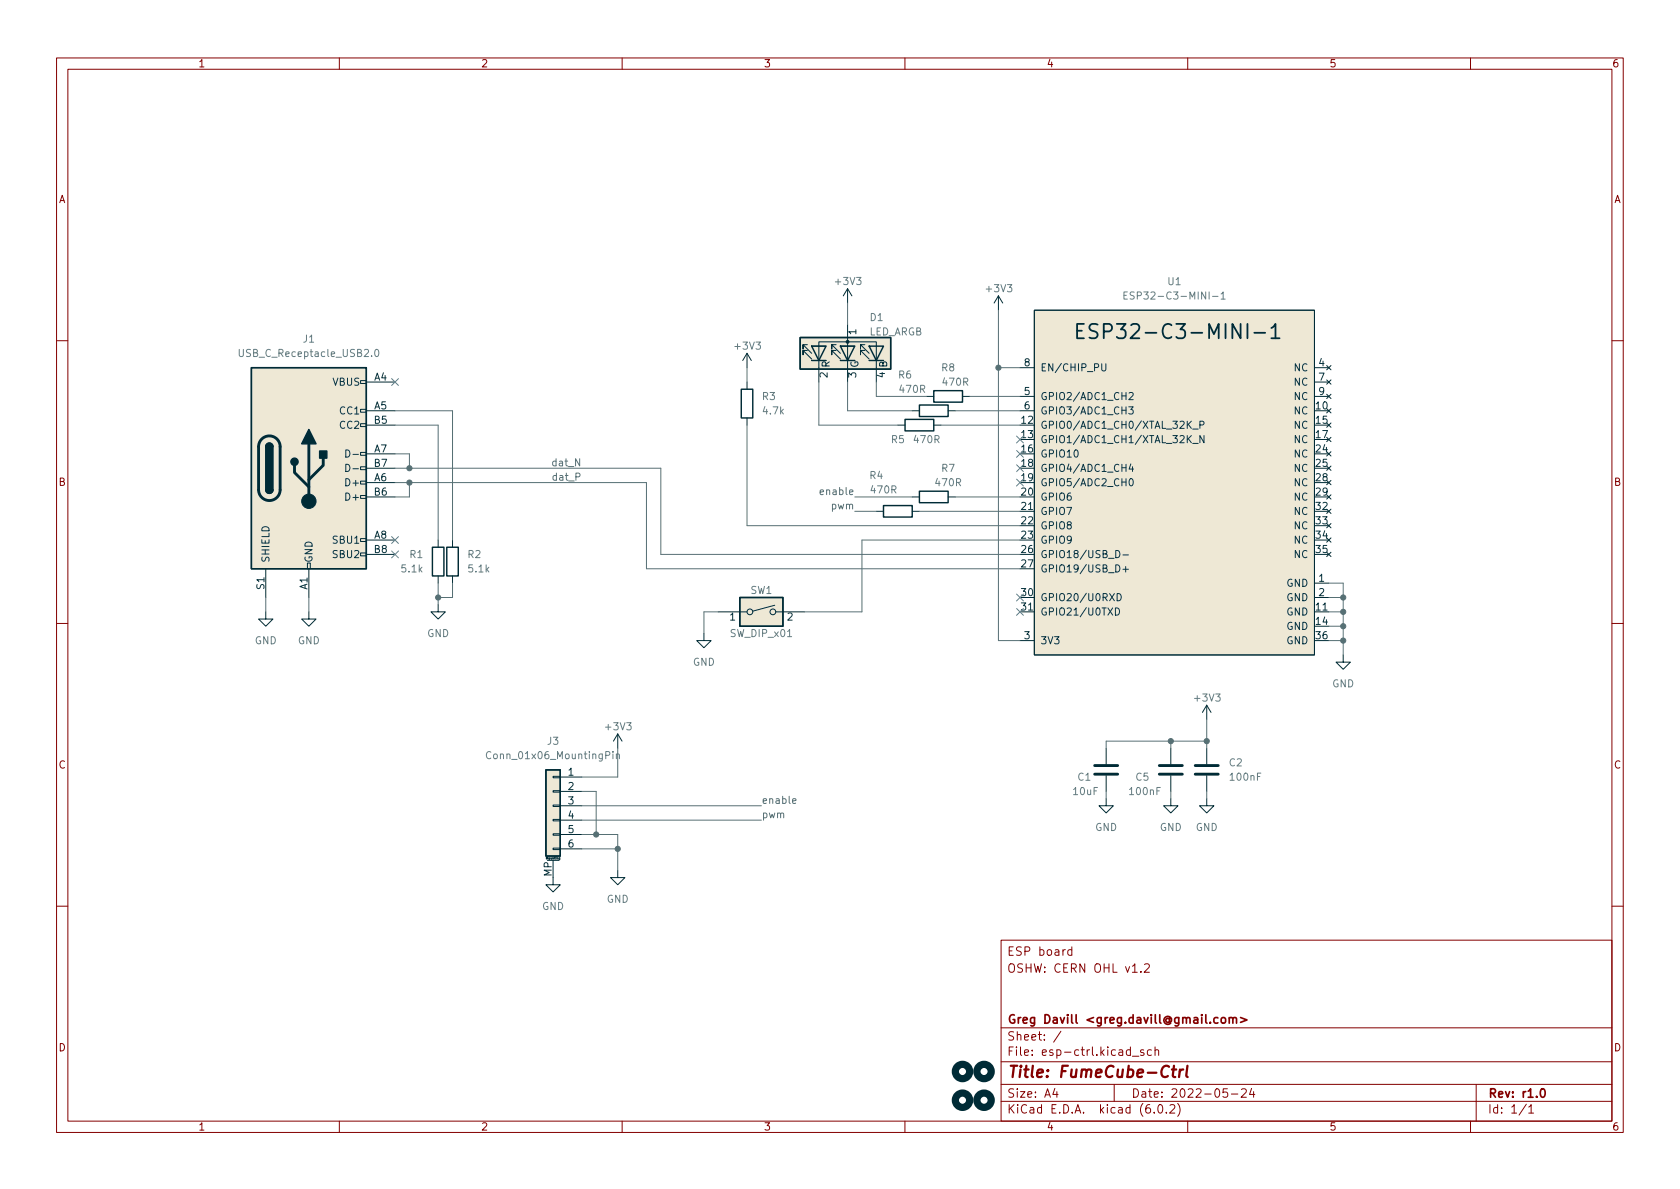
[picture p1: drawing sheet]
<svg xmlns="http://www.w3.org/2000/svg" width="297mm" height="210mm" viewBox="0 0 297 210" stroke-linecap="round" stroke-linejoin="round" font-family="sans-serif">
<g fill="none" stroke="#840000" stroke-width=".18">
<path d="M10 10.2h277v190.1h-277zM12 12.2h273v186.1h-273zM60 10.2v2M110 10.2v2M160 10.2v2M210 10.2v2M260 10.2v2M10 60.2h2M285 60.2h2M10 110.2h2M285 110.2h2M10 160.2h2"/>
<path d="M177 166.3h108v32h-108zM189.5 168l-.4-.1-.3 .3v.4l.1 .3h.6M189.5 167.4v1.5M201.7 171.8v.1M202.4 170.6l.5-.2 .2 .2 .1 .3-.9 1h.9M285 160.2h2M60 198.3v2M110 198.3v2M160 198.3v2M177 194.8h108M177 191.8h108M177 187.8h108"/>
<path d="M177 181.8h108M186.5 192.5l-.4 1h1M186.9 193v1M187.6 182.4l-1.3 1.9M197 191.8v3M199.9 185.7l-.5-.1-.3 .3v.4l.2 .3h.6M199.9 185.1v1.5M200.2 186.8h1.2M202.2 185.7l-.3-.1-.3 .2 .1 .3 .5 .1v.4h-.6M203.6 185.7l-.5-.1-.2 .3v.4l.1 .3h.6M204.1 196.7v.1M204.2 185.8l.2-.2 .4 .1 .1 .9"/>
<path d="M204.2 185.1v1.5M204.9 195.4l.2-.1a.81 .81 0 0 1 .6 .7 .81 .81 0 0 1-.3 .8h-.2a.81 .81 0 0 1-.6-.6 .81 .81 0 0 1 .3-.8zM206.2 196.7v.1M206.9 195.5l.5-.2 .2 .2 .1 .3-.9 1h.9M208.2 195.1a1.72 1.72 0 0 1 0 2.3M210 198.3v2M217 192.5h-.7l-.1 .7 .2-.1 .5 .1 .2 .2-.1 .5-.2 .1-.6-.1M217.7 193.5h1.2M219.5 192.7l.6-.2 .2 .2 .1 .3-1 1h1M221.3 192.5l-.4 1h1M221.6 193v1M260 198.3v2"/>
<path d="M261 191.8v6.5M269.9 195.3l-1.3 1.9M270.3 195.8l.4-.5v1.5M270.3 196.8h.9"/>
</g>
<path d="M217.3 179.9v1M219.3 179.9l1.2 .5-1.2 .4M216 180.1l.2-.2 .4 .2 .1 .5-.1 .3h-.4l-.2-.1zM217.3 180.1l.3-.2 .3 .1 .1 .9M218 180.1l.2-.2 .4 .1v.9M272.6 192.6l.1-.1a.81 .81 0 0 1 .6 .7 .81 .81 0 0 1-.3 .8h-.2a.82 .82 0 0 1-.5-.6 .82 .82 0 0 1 .3-.8z" fill="none" stroke="#840000" stroke-width=".3"/>
<path d="M207.2 189.1h.8M207.6 188.5l-.2 1.7v.2l.4 .1M208.6 189.1l-.1 1.4M209.2 189.1l-.4 .1-.2 .3M210 188.5l-.3 1.7 .3 .3" fill="none" stroke="#840000" stroke-width=".4"/>
<g fill="none" stroke="#002b36" stroke-width="1.3">
<circle cx="170.2" cy="189.5" r="1.27"/>
<circle cx="170.2" cy="194.6" r="1.27"/>
<circle cx="174" cy="189.5" r="1.27"/>
<circle cx="174" cy="194.6" r="1.27"/>
</g>
<g fill="#eee8d5" stroke="#eee8d5" stroke-width=".18">
<path d="M130.8 105.7h7.6v5h-7.6z"/>
<path d="M141.5 59.7h16v5.6h-16z"/>
<path d="M96.5 136.1h2.6v15.3h-2.6z"/>
<path d="M182.9 54.9h49.5v60.9h-49.5z"/>
<path d="M44.4 65h20.4v35.6h-20.4z"/>
</g>
<g fill="none" stroke="#002b36" stroke-width=".25">
<path d="M141.5 59.7h16v5.6h-16zM44.4 65h20.4v35.6h-20.4zM47 79a.64 .64 0 0 1 .6-.6 .64 .64 0 0 1 .7 .6M131.1 68.8h2v5.1h-2zM143.5 61.2h2.5l-1.2 2.5zM143.5 63.7h2.5M148.6 61.2h2.5l-1.2 2.5zM148.6 63.7h2.5M153.7 61.2h2.5l-1.3 2.5zM153.7 63.7h2.5M160 74.2h5.1v2h-5.1zM162.6 71.6h5v2.1h-5z"/>
<path d="M165.1 69.1h5.1v2h-5.1zM47 86.6a.64 .64 0 0 0 .6 .6 .64 .64 0 0 0 .7-.6M76.5 96.8h2v5h-2zM79 96.8h2v5h-2zM156.2 89.4h5.1v2h-5.1zM162.6 86.9h5v2h-5zM130.8 105.7h7.6v5h-7.6zM96.5 136.1h2.6v15.3h-2.6z"/>
</g>
<g fill="none" stroke="#002b36" stroke-width=".18">
<path d="M149.9 51l-.8 1.3M149.9 51v2.6M149.9 57.4v6.3M149.9 51l.7 1.3M176.5 52.3l-.7 1.3M176.5 52.3v2.6M176.5 52.3l.8 1.3M182.9 54.9h49.5v60.9h-49.5zM63.8 74.9h1v.5h-1zM63.8 72.4h1v.5h-1zM63.8 67.3h1v.5h-1zM64.8 72.6h5"/>
<path d="M64.8 67.6h5M64.8 75.2h5M132.1 62.5v2.5M132.1 67.6v1.2M132.1 73.9v1.3M132.1 62.5l-.8 1.2M132.1 62.5l.7 1.2M142.7 62h-.7v.7v-.7l1.5 1.5M142.7 61h-.7v.7v-.7l1.5 1.5M143.5 61.2h2.5zM143.5 61.2h.1M143.5 63.7h2.5"/>
<path d="M144.8 67.6v-7.2h10.1v7.2M147.8 62h-.7v.7v-.7l1.5 1.5M147.8 61h-.7v.7v-.7l1.5 1.5M148.6 61.2h2.5zM148.6 61.2h.1M148.6 63.7h2.5M149.9 65v2.6M152.9 62h-.8v.7v-.7l1.6 1.5M152.9 61h-.8v.7v-.7l1.6 1.5M158.7 75.2h1.3M161.3 72.6h1.3M163.8 70.1h1.3"/>
<path d="M165.1 75.2h1.3M167.6 72.6h1.3M170.2 70.1h1.2M180.3 65h2.6M180.3 70.1h2.6M180.3 72.6h2.6M232.4 65h2.5M232.4 70.1h2.5M232.4 67.6h2.5M234.6 72.3l.7 .7M234.6 74.8l.7 .8M234.6 77.3l.7 .8"/>
<path d="M234.6 79.9l.7 .7M234.6 64.6l.7 .8M234.6 67.2l.7 .7M234.6 69.7l.7 .8M235.3 72.3l-.7 .7M235.3 74.8l-.7 .8M235.3 77.3l-.7 .8M235.3 79.9l-.7 .7M235.3 64.6l-.7 .8M235.3 67.2l-.7 .7M235.3 69.7l-.7 .8M54.4 99.6h.5v1h-.5z"/>
<path d="M63.8 97.8h1v.5h-1zM63.8 95.2h1v.6h-1zM63.8 87.6h1v.5h-1zM63.8 85.1h1v.5h-1zM63.8 82.5h1v.6h-1zM63.8 80h1v.5h-1zM64.8 87.9h5M64.8 85.3h5M64.8 80.3h5M64.8 95.5h5M64.8 82.8h5M64.8 98h5"/>
<path d="M77.5 95.5v1.3M80 95.5v1.3M154.9 90.4h1.3M161.3 87.9h1.3M161.3 90.4h1.3M167.6 87.9h1.3M180.3 90.4h2.6M234.6 82.4l.7 .8M234.6 85l.7 .7M234.6 87.5l.7 .8M234.6 90l.7 .8M234.6 92.6l.7 .7"/>
<path d="M234.6 95.1l.7 .8M234.6 97.7l.7 .7M235.3 82.4l-.7 .8M235.3 85l-.7 .7M235.3 87.5l-.7 .8M235.3 90l-.7 .8M235.3 92.6l-.7 .7M235.3 95.1l-.7 .8M235.3 97.7l-.7 .7M47 108.2v1.3h1.3l-1.3 1.2-1.3-1.2h1.3M47 100.6v5.1M54.6 108.2v1.3h1.3l-1.3 1.2-1.3-1.2h1.3"/>
<path d="M54.6 100.6v5.1M77.5 106.9v1.3h1.2l-1.2 1.3-1.3-1.3h1.3M77.5 101.8v1.3M80 101.8v1.3M124.5 112v1.3h1.2l-1.2 1.2-1.3-1.2h1.3M127 108.2h5.1M137 107l-3.9 1.1M137.2 108.2h5M180.3 108.2h2.6M180.3 113.3h2.6M232.4 108.2h2.5M232.4 103.1h2.5"/>
<path d="M232.4 105.7h2.5M237.5 115.8v1.3h1.3l-1.3 1.3-1.3-1.3h1.3M97.8 139.8h1.3v.3h-1.3zM97.8 137.3h1.3v.2h-1.3zM99.1 137.4h3.8M99.1 139.9h3.8M109.2 129.8l-.7 1.3M109.2 129.8v2.5M109.2 129.8l.8 1.3M195.6 132.3v2.8M195.6 137.2v2.7M207 132.3v2.8"/>
<path d="M207 137.2v2.7M213.4 124.7v2.5M213.4 132.3v2.8M213.4 137.2v2.7M213.4 124.7l-.8 1.3M213.4 124.7l.7 1.3M96.8 152.1h2M97.8 150h1.3v.2h-1.3zM97.8 147.4h1.3v.3h-1.3zM97.8 144.9h1.3v.3h-1.3zM97.8 142.4h1.3v.2h-1.3zM97.8 152.1v4.4h1.3l-1.3 1.2-1.3-1.2h1.3"/>
<path d="M99 151.7v.3h-.2M99 151.7l-.2 .1v.1h.2M99.1 142.5h3.8M99.1 145h3.8M99.1 147.6h3.8M99.1 150.1h3.8M109.2 153.9v1.3h1.3l-1.3 1.3-1.3-1.3h1.3M195.6 141.2v1.3h1.2l-1.2 1.3-1.3-1.3h1.3M207 141.2v1.3h1.3l-1.3 1.3-1.3-1.3h1.3M213.4 141.2v1.3h1.2l-1.2 1.3-1.3-1.3h1.3"/>
<circle cx="132.6" cy="108.2" r=".51"/>
<circle cx="136.7" cy="108.2" r=".51"/>
</g>
<g fill="#002b36" stroke="#002b36" stroke-width=".18">
<circle cx="149.9" cy="60.4" r=".25"/>
<circle cx="54.6" cy="88.6" r="1.27"/>
</g>
<g fill="none" stroke="#657b83" stroke-width=".18">
<path d="M198.7 52.2h.4M199.3 51.6h-.6v1.3h.6M200.5 51.7l-.4-.1-.2 .1v.4l.5 .2 .1 .4-.2 .2-.5-.1M214.4 52.4h1M215.9 52l.4-.4v1.3M215.9 52.9h.7M42.3 61.8v1l.2 .3h.3l.2-.3v-1M66.4 61.9l.2-.1a.68 .68 0 0 1 .4 .6 .68 .68 0 0 1-.4 .7l-.2-.2-.1-.3zM86.8 133a.6 .6 0 0 0-.9 .4 .6 .6 0 0 0 .6 .8l.3-.1M108.4 132.9v.1M108.4 133.3v.9M109 133.4l.2-.1 .3 .1v.8"/>
<path d="M109 133.3v.9"/>
</g>
<path d="M46.3 77.6a1.91 1.91 0 0 1 2.1-.4 1.91 1.91 0 0 1 1.1 1.8v7.6a1.91 1.91 0 0 1-1.9 1.9 1.91 1.91 0 0 1-1.9-1.9v-7.8l.2-.6zM54.6 78.5v10.1M52.1 82.3v1.3l2.5 2.5M57.1 81v1.3l-2.5 2.5M193.5 136.9h4.1M193.5 135.4h4.1M205 136.9h4M205 135.4h4M211.3 136.9h4.1M211.3 135.4h4.1" fill="none" stroke="#002b36" stroke-width=".51"/>
<path d="M190.4 58.5h.9M191.6 57.3h-1.2v2.5h1.2M194.1 57.4l-1-.1a.62 .62 0 0 0-.5 .6 .62 .62 0 0 0 .5 .6 .93 .93 0 0 1 1 .6 .65 .65 0 0 1-.5 .7l-1-.1M221.8 58.8h1.9M224.8 58l.7-.7v2.5M224.8 59.8h1.4" fill="none" stroke="#002b36" stroke-width=".32"/>
<g fill="none" stroke="#073642" stroke-width=".18">
<path d="M61.1 79.6a.64 .64 0 0 1 .8 .6 .64 .64 0 0 1-.8 .6zM194.8 64.3v1.1l.2 .2 .4-.1 .1-.1v-1.1M199.6 71.9h.8l-.5 .5 .4 .1v.6l-.2 .1-.5-.1M199.6 69.5l.5-.1 .3 .4-.8 .9h.8M210.9 75.9h1M210.9 78.4h1M212.2 75.1h.6l.1-.2-.1-.3-.6-.1v1.3M212.9 77v1.3l-.7-1.3v1.3M61.1 82.1a.64 .64 0 0 1 .8 .6 .64 .64 0 0 1-.8 .7zM62.4 80.3h1M62.4 82.9h1M197.3 97.3a.64 .64 0 0 1 .7 .7 .64 .64 0 0 1-.7 .6z"/>
<path d="M198.5 98.1h1M199.8 84.8l.1-.2a.68 .68 0 0 1 .5 .7 .68 .68 0 0 1-.5 .6l-.1-.1-.2-.4zM199.9 82l-.3 .9h.8M200.2 82.5v.9M197.2 107.5a.64 .64 0 0 1 .7 .6 .64 .64 0 0 1-.7 .7zM197.5 105a.64 .64 0 0 1 .8 .6 .64 .64 0 0 1-.8 .6zM198.5 100.7h1M199 100.2v1"/>
</g>
<g fill="#002b36" stroke="#002b36" stroke-width=".25">
<path d="M47 86.6h1.3a.64 .64 0 0 1-.7 .6 .64 .64 0 0 1-.6-.6z"/>
<path d="M47 79h1.3v7.6h-1.3z"/>
<path d="M47.2 78.5a.64 .64 0 0 1 .7-.1 .64 .64 0 0 1 .4 .6h-1.3z"/>
<path d="M54.6 75.9l1.3 2.6h-2.6z"/>
<path d="M56.5 79.8h1.3v1.2h-1.3z"/>
<circle cx="52.1" cy="81.7" r=".63"/>
</g>
<g fill="none" stroke="#586e75" stroke-width=".18">
<path d="M149.9 53.6v3.8M176.5 54.9v58.4h3.8M69.8 72.6h10.2v22.9M69.8 75.2h7.7v20.3M132.1 65v2.6M132.1 75.2v17.8h48.2M144.8 67.6v7.6h13.9M149.9 67.6v5h11.4M154.9 67.6v2.5h8.9M166.4 75.2h13.9M168.9 72.6h11.4M171.4 70.1h8.9"/>
<path d="M176.5 65h3.8M69.8 85.3h44.5v15.3h66M69.8 82.8h47v15.2h63.5M69.8 80.3h2.6v2.5M72.4 85.3v2.6h-2.6M151.1 87.9h10.2M151.1 90.4h3.8M162.6 90.4h17.7M168.9 87.9h11.4M180.3 95.5h-27.9v12.7h-10.2M47 105.7v2.5M54.6 105.7v2.5"/>
<path d="M77.5 103.1v3.8M80 103.1v2.6h-2.5M127 108.2h-2.5v3.8M234.9 108.2h2.6M234.9 113.3h2.6M234.9 103.1h2.6v12.7M234.9 105.7h2.6M234.9 110.7h2.6M102.9 139.9h2.5v7.7M109.2 132.3v5.1h-6.3M195.6 139.9v1.3M207 131.1v1.2"/>
<path d="M207 139.9v1.3M213.4 127.2v5.1M213.4 139.9v1.3M213.4 131.1h-17.8v1.2M102.9 147.6h6.3v6.3M102.9 145h31.7M102.9 142.5h31.7M102.9 150.1h6.3M140.1 141.7l.6-.2v-.2l-.4-.1-.2 .2 .1 .6h.5"/>
</g>
<g fill="none" stroke="#268bd2" stroke-width=".18">
<path d="M69.2 66.9l1.3 1.3M70.5 66.9l-1.3 1.3M179.7 79.6l1.2 1.3M179.7 77.1l1.2 1.2M180.9 79.6l-1.2 1.3M180.9 77.1l-1.2 1.2M69.2 94.9l1.3 1.2M69.2 97.4l1.3 1.2M70.5 94.9l-1.3 1.2M70.5 97.4l-1.3 1.2M179.7 84.7l1.2 1.2M179.7 82.2l1.2 1.2"/>
<path d="M180.9 84.7l-1.2 1.2M180.9 82.2l-1.2 1.2M179.7 107.6l1.2 1.2M179.7 105l1.2 1.3M180.9 107.6l-1.2 1.2M180.9 105l-1.2 1.3"/>
</g>
<g fill="#586e75" stroke="#586e75" stroke-width=".18">
<circle cx="176.5" cy="65" r=".46"/>
<circle cx="105.4" cy="147.6" r=".46"/>
<circle cx="109.2" cy="150.1" r=".46"/>
<circle cx="237.5" cy="108.2" r=".46"/>
<circle cx="237.5" cy="113.3" r=".46"/>
<circle cx="237.5" cy="110.7" r=".46"/>
<circle cx="207" cy="131.1" r=".46"/>
<circle cx="237.5" cy="105.7" r=".46"/>
<circle cx="213.4" cy="131.1" r=".46"/>
<circle cx="72.4" cy="85.3" r=".46"/>
<circle cx="72.4" cy="82.8" r=".46"/>
<circle cx="77.5" cy="105.7" r=".46"/>
</g>
<text font-size="3.5" fill="#002b36" x="194" y="59.9">ESP32-C3-MINI-1</text>
<text font-size="2.8" fill="#840000" x="178" y="190.6">Title: FumeCube-Ctrl</text>
<g font-size="2.1" fill="#840000">
<text x="178" y="172">OSHW: CERN OHL v1.2</text>
<text x="178" y="169">ESP board</text>
<text x="178" y="184">Sheet: /</text>
<text x="178" y="181">Greg Davill &lt;greg.davill@gmail.com&gt;</text>
<text x="178" y="186.7">File: esp-ctrl.kicad_sch</text>
<text x="178" y="196.9">KiCad E.D.A. kicad (6.0.2)</text>
<text x="178" y="194.1">Size: A4</text>
<text x="200" y="194.1">Date: 2022-05-24</text>
<text x="263" y="194.1">Rev: r1.0</text>
<text x="263" y="196.9">Id: 1/1</text>
</g>
<g font-size="1.8" fill="#840000">
<text x="35" y="11.9">1</text>
<text x="85" y="11.9">2</text>
<text x="135" y="11.9">3</text>
<text x="185" y="11.9">4</text>
<text x="235" y="11.9">5</text>
<text x="285" y="11.9">6</text>
<text x="10.3" y="35.9">A</text>
<text x="285.3" y="35.9">A</text>
<text x="10.3" y="85.9">B</text>
<text x="285.3" y="85.9">B</text>
<text x="10.3" y="135.9">C</text>
<text x="285.3" y="135.9">C</text>
<text x="10.3" y="185.9">D</text>
<text x="285.3" y="185.9">D</text>
<text x="35" y="199.9">1</text>
<text x="85" y="199.9">2</text>
<text x="135" y="199.9">3</text>
<text x="185" y="199.9">4</text>
<text x="235" y="199.9">5</text>
<text x="285" y="199.9">6</text>
</g>
<g font-size="1.8" fill="#657b83">
<text x="147.8" y="50.4">+3V3</text>
<text x="174.5" y="51.7">+3V3</text>
<text x="200.5" y="53">ESP32-C3-MINI-1</text>
<text x="206.5" y="50.4">U1</text>
<text x="153.5" y="59.3">LED_ARGB</text>
<text x="153.9" y="56.8">D1</text>
<text x="42.9" y="63.1">USB_C_Receptacle_USB2.0</text>
<text x="53.6" y="60.6">J1</text>
<text x="130.1" y="61.8">+3V3</text>
<text x="166.5" y="65.7">R8</text>
<text x="134.8" y="70.7">R3</text>
<text x="158.9" y="66.9">R6</text>
<text x="159.2" y="69.5">470R</text>
<text x="166.8" y="68.2">470R</text>
<text x="135" y="73.3">4.7k</text>
<text x="157.6" y="78.4">R5</text>
<text x="161.7" y="78.4">470R</text>
<text x="166.5" y="83.4">R7</text>
<text x="153.8" y="84.7">R4</text>
<text x="154.1" y="87.2">470R</text>
<text x="165.5" y="86">470R</text>
<text x="71.1" y="101.2">5.1k</text>
<text x="72.5" y="98.7">R1</text>
<text x="82.7" y="98.7">R2</text>
<text x="82.9" y="101.2">5.1k</text>
<text x="132.7" y="105">SW1</text>
<text x="45" y="113.9">GND</text>
<text x="52.6" y="113.9">GND</text>
<text x="75.5" y="112.6">GND</text>
<text x="129.3" y="112.6">SW_DIP_x01</text>
<text x="122.5" y="117.7">GND</text>
<text x="211.3" y="124">+3V3</text>
<text x="235.5" y="121.5">GND</text>
<text x="96.8" y="131.7">J3</text>
<text x="107.2" y="129.1">+3V3</text>
<text x="86.7" y="134.2">Conn_01x06_MountingPin</text>
<text x="217.4" y="135.5">C2</text>
<text x="189.8" y="140.6">10uF</text>
<text x="190.6" y="138">C1</text>
<text x="199.8" y="140.6">100nF</text>
<text x="200.8" y="138">C5</text>
<text x="217.6" y="138">100nF</text>
<text x="193.6" y="146.9">GND</text>
<text x="205" y="146.9">GND</text>
<text x="211.4" y="146.9">GND</text>
<text x="95.8" y="160.9">GND</text>
<text x="107.3" y="159.6">GND</text>
</g>
<g font-size="1.8" fill="#073642">
<text x="151.4" y="59.2" transform="rotate(-90 151.4 59.2)">1</text>
<text x="181.1" y="64.8">8</text>
<text x="183.9" y="65.7">EN/CHIP_PU</text>
<text x="228.8" y="65.7">NC</text>
<text x="233.2" y="64.8">4</text>
<text x="58.8" y="68.2">VBUS</text>
<text x="66.2" y="67.3">A4</text>
<text x="146.3" y="66.8" transform="rotate(-90 146.3 66.8)">2</text>
<text x="151.4" y="66.8" transform="rotate(-90 151.4 66.8)">3</text>
<text x="156.5" y="66.8" transform="rotate(-90 156.5 66.8)">4</text>
<text x="181.1" y="69.8">5</text>
<text x="183.9" y="70.7">GPIO2/ADC1_CH2</text>
<text x="228.8" y="68.2">NC</text>
<text x="228.8" y="70.7">NC</text>
<text x="233.2" y="67.3">7</text>
<text x="233.2" y="69.8">9</text>
<text x="60.2" y="73.3">CC1</text>
<text x="60.2" y="75.8">CC2</text>
<text x="66.2" y="72.4">A5</text>
<text x="66.2" y="74.9">B5</text>
<text x="180.6" y="74.9">12</text>
<text x="180.6" y="77.5">13</text>
<text x="181.1" y="72.4">6</text>
<text x="183.9" y="75.8">GPIO0/ADC1_CH0/XTAL_32K_P</text>
<text x="183.9" y="73.3">GPIO3/ADC1_CH3</text>
<text x="228.8" y="73.3">NC</text>
<text x="228.8" y="75.8">NC</text>
<text x="232.7" y="72.4">10</text>
<text x="232.7" y="74.9">15</text>
<text x="232.7" y="77.5">17</text>
<text x="66.2" y="80">A7</text>
<text x="66.2" y="82.5">B7</text>
<text x="180.6" y="80">16</text>
<text x="180.6" y="82.5">18</text>
<text x="183.9" y="78.4">GPIO1/ADC1_CH1/XTAL_32K_N</text>
<text x="183.9" y="80.9">GPIO10</text>
<text x="183.9" y="83.4">GPIO4/ADC1_CH4</text>
<text x="228.8" y="78.4">NC</text>
<text x="228.8" y="80.9">NC</text>
<text x="228.8" y="83.4">NC</text>
<text x="232.7" y="80">24</text>
<text x="232.7" y="82.5">25</text>
<text x="61.4" y="86">D+</text>
<text x="61.4" y="88.5">D+</text>
<text x="66.2" y="85.1">A6</text>
<text x="66.2" y="87.6">B6</text>
<text x="180.6" y="85.1">19</text>
<text x="180.6" y="87.6">20</text>
<text x="183.9" y="86">GPIO5/ADC2_CH0</text>
<text x="183.9" y="88.5">GPIO6</text>
<text x="228.8" y="86">NC</text>
<text x="228.8" y="88.5">NC</text>
<text x="232.7" y="85.1">28</text>
<text x="232.7" y="87.6">29</text>
<text x="66.2" y="95.2">A8</text>
<text x="180.6" y="90.2">21</text>
<text x="180.6" y="92.7">22</text>
<text x="180.6" y="95.2">23</text>
<text x="183.9" y="91.1">GPIO7</text>
<text x="183.9" y="93.6">GPIO8</text>
<text x="228.8" y="91.1">NC</text>
<text x="228.8" y="93.6">NC</text>
<text x="232.7" y="90.2">32</text>
<text x="232.7" y="92.7">33</text>
<text x="232.7" y="95.2">34</text>
<text x="47.6" y="99.6" transform="rotate(-90 47.6 99.6)">SHIELD</text>
<text x="55.2" y="99.6" transform="rotate(-90 55.2 99.6)">GND</text>
<text x="59" y="96.1">SBU1</text>
<text x="59" y="98.7">SBU2</text>
<text x="66.2" y="97.8">B8</text>
<text x="180.6" y="97.8">26</text>
<text x="180.6" y="100.3">27</text>
<text x="183.9" y="96.1">GPIO9</text>
<text x="183.9" y="98.7">GPIO18/USB_D-</text>
<text x="183.9" y="101.2">GPIO19/USB_D+</text>
<text x="228.8" y="96.1">NC</text>
<text x="228.8" y="98.7">NC</text>
<text x="232.7" y="97.8">35</text>
<text x="46.7" y="104.2" transform="rotate(-90 46.7 104.2)">S1</text>
<text x="54.4" y="104.2" transform="rotate(-90 54.4 104.2)">A1</text>
<text x="180.6" y="105.4">30</text>
<text x="180.6" y="107.9">31</text>
<text x="183.9" y="106.3">GPIO20/U0RXD</text>
<text x="227.5" y="103.8">GND</text>
<text x="227.5" y="106.3">GND</text>
<text x="232.7" y="107.9">11</text>
<text x="233.2" y="102.9">1</text>
<text x="233.2" y="105.4">2</text>
<text x="129" y="109.7">1</text>
<text x="139.2" y="109.7">2</text>
<text x="181.1" y="113">3</text>
<text x="183.9" y="113.9">3V3</text>
<text x="183.9" y="108.8">GPIO21/U0TXD</text>
<text x="227.5" y="108.8">GND</text>
<text x="227.5" y="111.4">GND</text>
<text x="227.5" y="113.9">GND</text>
<text x="232.7" y="110.5">14</text>
<text x="232.7" y="113">36</text>
<text x="100.5" y="137.2">1</text>
<text x="100.5" y="139.7">2</text>
<text x="100.5" y="142.2">3</text>
<text x="100.5" y="144.8">4</text>
<text x="100.5" y="147.3">5</text>
<text x="100.5" y="149.9">6</text>
<text x="97.5" y="155" transform="rotate(-90 97.5 155)">MP</text>
</g>
<g font-size="1.8" fill="#002b36">
<text x="146.7" y="65" transform="rotate(-90 146.7 65)">R</text>
<text x="151.8" y="65.1" transform="rotate(-90 151.8 65.1)">G</text>
<text x="156.8" y="65" transform="rotate(-90 156.8 65)">B</text>
</g>
<g font-size="1.8" fill="#586e75">
<text x="98" y="82.4">dat_N</text>
<text x="98.1" y="85">dat_P</text>
<text x="145.5" y="87.5">enable</text>
<text x="147.1" y="90.1">pwm</text>
<text x="134.6" y="142.1">enable</text>
<text x="134.6" y="144.7">pwm</text>
</g>
<text font-size=".5" fill="#002b36" x="96.6" y="151.9">Mounting</text>
</svg>
